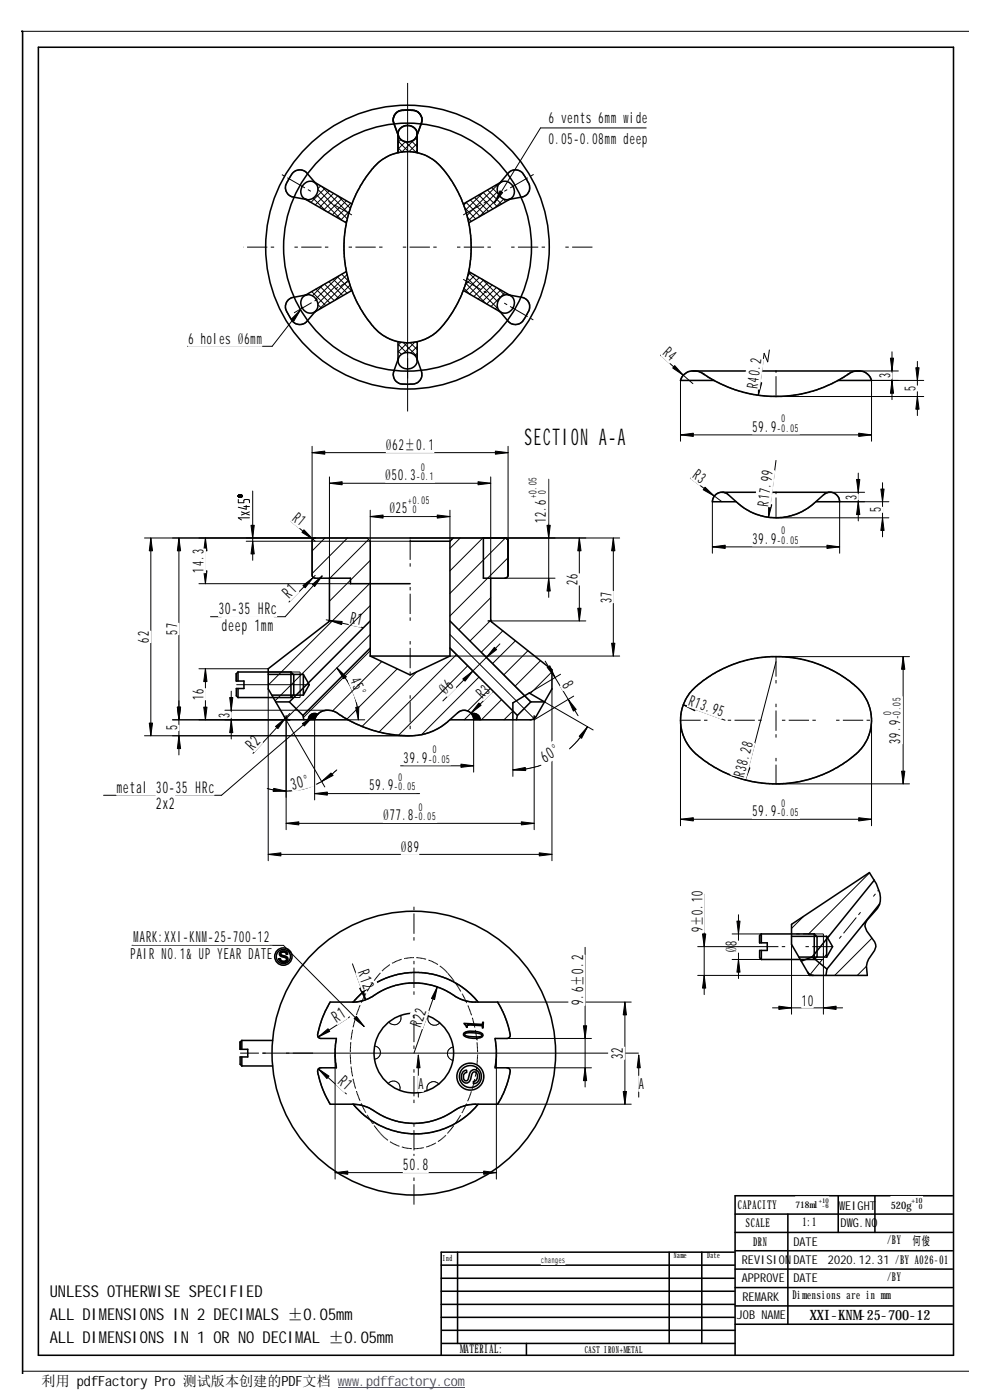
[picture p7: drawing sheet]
<svg xmlns="http://www.w3.org/2000/svg" width="297mm" height="420mm" viewBox="0 0 297 420" stroke-linecap="round" stroke-linejoin="round" font-family="sans-serif">
<g fill="none" stroke="#000" stroke-width=".47">
<path d="M6.3 9.4h.5v402.8M11.5 14.2h274.6v392.5h-274.6zM120.1 38.6l.1-.1a3 3 0 0 1 2.5-.8l1.4 .5a2.4 2.4 0 0 1 .9 2.8 2.4 2.4 0 0 1-2.4 1.6l-1.7-.3a2.45 2.45 0 0 1-1.5-1.9l.2-1.1zM91.2 55.2l1.4-.8h1.1a2.2 2.2 0 0 1 1.7 2l-.1 1.2-.4 .9a2.42 2.42 0 0 1-2.5 1.4 2.42 2.42 0 0 1-2.1-1.9l.1-1.3zM91.4 59.6l12.5 7.3M94.3 54.7l11.3 6.5M94.9 55.2l-3-3.5a3.1 3.1 0 0 0-5 1.6l-.2 .3a3.4 3.4 0 0 0-.2 4.8l1.1 .7 4.5 .8M119.4 45.8l-1.2 .4a13.7 13.7 0 0 0-6.2 4.2l-2.1 2.6-1.8 2.9-2.5 5.3M119.4 45.8h.4a13.5 13.5 0 0 1 13.9 5.9l1 1.3a40.1 40.1 0 0 1 4.3 8.2M119.4 40.1v5.7M119.6 40.9l-1.4-3.9a3 3 0 0 1 3.3-3.9h1.6a3 3 0 0 1 3.3 3.9l-1.4 3.9M125.2 40.1v5.7"/>
<path d="M149.7 55.2l2.7-3.2a2.92 2.92 0 0 1 4.9 .6l.4 .7a4.4 4.4 0 0 1 1 4.1l-.7 1-1 .7-4.6 .8M149.8 55.1l1.1-.7h.9l.9 .3 1.1 1a2.6 2.6 0 0 1-1.5 4.2l-1.4-.3-1.1-1a2.9 2.9 0 0 1 0-3.5zM150.3 54.7l-11.3 6.5M153.2 59.6l-12.6 7.3M103.9 66.9l-.7 6.3 .1 3.7 .6 4.6M105.6 61.2l-1.7 5.7M139 61.2l1.6 5.7M140.6 66.9a37.5 37.5 0 0 1-.6 17.5l-1 2.8M90.9 89.1a2.75 2.75 0 0 1 2.9-.3 2.75 2.75 0 0 1 1.6 2.4l-.1 1.2a2.16 2.16 0 0 1-1.8 1.6l-1.4-.2-1.4-1.3-.4-1.9zM92.1 88.5l-4.1 .7a3.1 3.1 0 0 0-1.5 5.2 4.1 4.1 0 0 0 3.5 3l1.1-.2 .8-.5 3-3.5M103.9 81.5l1.7 5.7M103.9 81.5l-12.5 7.2"/>
<path d="M105.6 87.2l1.3 3.1a30.8 30.8 0 0 0 7.9 10.2l2.2 1.3 2.4 .7M105.6 87.2l-11.3 6.5M139 87.2a32.1 32.1 0 0 1-9.2 13.3l-2.5 1.4a13.1 13.1 0 0 1-7.9 .6M139 87.2l11.3 6.5M140.6 81.5l12.6 7.2M150.3 89.1l1.3-.6h.8a2.79 2.79 0 0 1 2 2.7 2.79 2.79 0 0 1-2 2.6l-1.5 .1a2.74 2.74 0 0 1-.6-4.8zM152.4 88.5l4.2 .7a2.85 2.85 0 0 1 1.8 4.5l-.3 .7a4.1 4.1 0 0 1-3.5 3l-1.2-.2-.7-.5-3-3.5M119.4 102.5v5.7M119.5 107.5l-1.3 3.9M120 106.8l.3-.3a2.83 2.83 0 0 1 3.3-.5 2.83 2.83 0 0 1 1.5 3l-.6 .8-1 .7-1.6 .2-1-.3a2.45 2.45 0 0 1-1.5-1.9l.1-.7zM125.1 107.5l1.3 3.9a3.1 3.1 0 0 1-3.7 3.9 4.6 4.6 0 0 1-3.8-.8 2.98 2.98 0 0 1-.7-3.3M125.2 102.5v5.7"/>
<path d="M208.7 111.3l1.2 .3 1.4 .8M211 112.2l.3 .2M211.3 112.4l2.9 1.8M214.2 114.2h-10a3.9 3.9 0 0 1 3.3-2.9h50.7a3.9 3.9 0 0 1 3.3 2.9h-10.1M254.7 112.2l-.4 .2M257 111.3a12 12 0 0 0-4.8 2.4l-3 1.6-5.1 2-4.5 1.1-4.2 .5a38.2 38.2 0 0 1-17-2.7l-4.2-2M217.1 147.7l1.1 .5 3.1 2.8a17 17 0 0 0 15.7 3.9l1.6-.5a18.1 18.1 0 0 0 5.4-3.1l3.1-2.8 1.5-.8M220.9 150.6h-7.2a2.93 2.93 0 0 1 2.5-2.9h33.2a2.93 2.93 0 0 1 2.5 2.9h-7.1M98.8 173.5v12.9l-18.3 14.3v6.1l4.8 8.3 .8 .8 .9 .1h17.5M111.1 162.4v34.5M123.1 162.4h11.9M135 162.4v34.5"/>
<path d="M136 161.5l-1 .9M145 161.5v12h6.5a.94 .94 0 0 0 .9-.9M147.2 173.5l.1 12.9 18.3 14.6v5.8l-4.8 8.3-.5 .6-.7 .3h-24.6M152.4 172.7v-10.3a.94 .94 0 0 0-.9-.9h-56.9a.94 .94 0 0 0-1 .9v10.2a.94 .94 0 0 0 1 .9h10.6v1.7h17.9M98.8 186.4h.8M111.1 186.4l-24.3 24.3M111.1 194.5l-20.2 20.2M111.1 196.9l12 5.7 11.9-5.7M111.1 196.9h23.9M135 186.4l24.3 24.3M135 194.5l20.2 20.2M146.5 186.4h.7"/>
<path d="M71.4 201.7l-.5 .5v2.2h2.3v2.2h-2.3v2.2l.5 .5M71.4 201.7v2.7M71.4 206.6v2.7M71.4 201.7h15.9M71.4 209.3h15.9M80.5 202.4h10.5M81.6 208.6h9.4M82.7 210.7h4.1M85.9 214.8v1.2M86.8 210.7l4.1 4M87.3 201.7l.8 .8v6l-.8 .8M87.3 201.7v7.6"/>
<path d="M90.9 214.7l.2 1.3M91 202.4l1.8 3.1-1.8 3.1M91 202.4v6.2M94.4 216a4.5 4.5 0 0 1 7.5-1.5 39.1 39.1 0 0 0 16.5 6.1l3.4 .2 3.8-.2a17 17 0 0 0 6.9-2.6l4.8-4.1a2.85 2.85 0 0 1 3.1-.5 2.85 2.85 0 0 1 1.7 2.6M95.3 214.4a1.88 1.88 0 0 0-2.8 1.6M141.5 214.2a1.94 1.94 0 0 1 2.6 1.8M155.2 214.7l-.3 1.3M159.3 210.7l-4.1 4M159.3 210.7h4.1l-4.6-2.7-4.9 2.9v5.1M160.3 214.8v1.2M208.7 206.1l2.3-1.9 2.8-1.8 4.9-2.5a39.5 39.5 0 0 1 8.9-2.5l6.7-.3 5 .5 4.9 1.2 6.2 2.7a26.2 26.2 0 0 1 9.2 7.8 13.4 13.4 0 0 1 1.3 10.6l-1.1 2.7-2.2 3-3.6 3-5.1 3-6.3 2.3-4.1 .9-4.6 .4-5.9-.3a37 37 0 0 1-9.3-2.5l-1.9-.8a29.1 29.1 0 0 1-10.5-8.2 13.5 13.5 0 0 1-1.3-11.8l1.8-3.4zM237.5 277.4l23.4-15.5 2 3.3a7.1 7.1 0 0 1 .4 7.4l-3.2 3.6-.6 1.8 .6 1.4 2.3 3.3 .4 1.4-.4 1.2a7.3 7.3 0 0 0-2.2 7.4h-17.3l-5.4-9.3z"/>
<path d="M262.3 264.1l-18.6 23.1M263.9 271.3l-15.8 19.5M84 285.8a1.37 1.37 0 0 1 2.3 .4v.2h-.4a.76 .76 0 0 0-.9-.7 .76 .76 0 0 0-.7 .8l.4 .2a1.42 1.42 0 0 1 1.7 1.5 1.44 1.44 0 0 1-1.5 .7 1.44 1.44 0 0 1-1.2-1.2h.4a1.04 1.04 0 0 0 1.8 .5 .57 .57 0 0 0-.6-.9l-.3-.1a.98 .98 0 0 1-1-1.4zM228.4 280.3h15.9M228.4 288h15.9M228.4 280.3l-.5 .5v2.2h2.3v2.2h-2.3v2.2l.5 .6M228.4 280.3v2.7M228.4 285.2v2.8M237.5 281h10.5M239.7 287.2h8.3M242.3 291.8l.9 .8 .8 .1M243.7 287.2l4.4 3.6"/>
<path d="M243.7 287.2l-3.3 1.3M244.3 280.3l.9 .8v6l-.9 .9M244.3 280.3v7.7M248 281v6.2M248 281l1.8 3.1-1.8 3.1M248.1 290.8l-.3 1.9M72.6 312.3l-.5 .4v2.2h2.2v2.3h-2.2v2.2l.5 .5M72.6 312.3v2.6M72.6 317.2v2.7M72.6 312.3h9.2M72.6 319.9h9.2M99.1 300.7h7.5a14.1 14.1 0 0 0 7.4-3.1l3.9-1.6a20.7 20.7 0 0 1 13.3 .2l2.8 1.2a17.6 17.6 0 0 0 6.6 3.2l8.7 .1 1.1 1.9a25.4 25.4 0 0 1 2.7 8.3l-.5 .7-.5 .1h-3.6a24.2 24.2 0 0 1 0 8.8h3.6a.96 .96 0 0 1 1 1.1 29.2 29.2 0 0 1-3.8 9.8l-8.7 .2-2.3 .6-2.5 1.4a20.9 20.9 0 0 1-8.6 3.3 22.8 22.8 0 0 1-7.6-.3 24.4 24.4 0 0 1-8.7-4l-2.3-.9-2.4-.3h-7.1l-1.2-2.2a30.1 30.1 0 0 1-2.6-7.6 .96 .96 0 0 1 1-1.1h4.6l-.4-3.4 .1-3.4 .3-2h-4.6a1.24 1.24 0 0 1-.8-2l.1-.4a26.8 26.8 0 0 1 2.9-7.5z"/>
<path d="M106 300.7l2.3-2.4 3.3-2.6 2.6-1.4 3.1-1.3a24 24 0 0 1 10.8-.9l2.9 .6 2.3 .8a22.9 22.9 0 0 1 9.1 6l1.1 1.2M139.2 307.1l5.4 .3 .2-.6h.2l-.1 1.7-.5-.7-3.8-.2h-.4v.7h-.2zM139.3 310a5.7 5.7 0 0 1 5.5 .3l.1 .4a2.67 2.67 0 0 1-3 .9 2.66 2.66 0 0 1-2.8-1.2zM139.5 310.2l1.3-.3 2.4 .1 1.2 .4 .2 .2-.2 .4a8.7 8.7 0 0 1-5-.3zM106 331.4l2.6 2.7 3 2.3 4.5 2.3 2.4 .8a23.9 23.9 0 0 0 11.3 .3l4-1.3 4.1-2.1 3-2.3 2.6-2.7M138.9 321.7l1.1-.5v.7a1.28 1.28 0 0 0-1 1.2 1.28 1.28 0 0 0 1 1.3l.5-.6a2.9 2.9 0 0 1 1.6-2.8 2.11 2.11 0 0 1 1.8 2.1 2.11 2.11 0 0 1-1.8 2.1l-.1-.6a1.49 1.49 0 0 0 1.3-1.4 1.49 1.49 0 0 0-1.1-1.5 2.11 2.11 0 0 0-1 2.1 1.41 1.41 0 0 1-1.6 1.2 1.41 1.41 0 0 1-1.2-1.6l.1-.9zM251.5 358.9v11M262.5 358.9v11M285.8 358.9h-65.2v47.8M132.4 379.7h87.9M137.3 375.8v27.4M200.8 375.8v27.4"/>
<path d="M210.6 375.8v27.4M220.3 375.8h-87.9v30.9M220.6 375.4h65.2M220.6 364.4h65.2M220.6 369.9h65.2M236.4 364.4v33M132.4 395.4h87.9M132.4 391.5h87.9M132.4 387.5h87.9M132.4 383.6h87.9M132.6 399.2h88M220.6 380.9h65.2"/>
<path d="M220.6 386.4h65.2M220.6 391.9h65.2M220.6 397.4h65.2M132.6 403.2h88M157.9 403.2v3.5"/>
<circle cx="122.2" cy="74.2" r="42.6"/>
<circle cx="122.3" cy="74.2" r="37.2"/>
<circle cx="85" cy="287.1" r="2.14"/>
<circle cx="85" cy="287.1" r="2.61"/>
<circle cx="124.1" cy="316.1" r="42.6"/>
<circle cx="124.2" cy="316" r="12"/>
<circle cx="141.1" cy="323.1" r="4.1"/>
<circle cx="141.1" cy="323.1" r="3.3"/>
</g>
<g fill="#fff" stroke="#fff" stroke-width=".3">
<path d="M175.5 403.5h17.2v2.9h-17.2z" fill-rule="evenodd"/>
<path d="M157.4 127.5h30.2v6.9h-30.2z" fill-rule="evenodd"/>
<path d="M86.2 174.2l3.5 3.4-2.5 2.6-3.5-3.4z" fill-rule="evenodd"/>
<path d="M65.6 180.2h17.4v4.9h-17.4z" fill-rule="evenodd"/>
<path d="M66.6 185.1h15.4v4.8h-15.4z" fill-rule="evenodd"/>
<path d="M57.1 164.8h4.5v7.1h-4.5z" fill-rule="evenodd"/>
<path d="M71.4 147.5h3.4v8.5h-3.4z" fill-rule="evenodd"/>
<path d="M90 152.8l2.7 2.1-3 3.6-2.6-2.2z" fill-rule="evenodd"/>
<path d="M116.9 149h12.3v5.7h-12.3z" fill-rule="evenodd"/>
<path d="M115.7 139h14.7v5.7h-14.7z" fill-rule="evenodd"/>
<path d="M115.9 131.2h14.3v4.6h-14.3z" fill-rule="evenodd"/>
<path d="M86.7 232.9l6.9-1.8 1.2 4.6-6.9 1.9z" fill-rule="evenodd"/>
<path d="M75.2 219.7l3.6 3.3-2.5 2.6-3.5-3.3z" fill-rule="evenodd"/>
<path d="M120.4 251.8h5.3v4.6h-5.3z" fill-rule="evenodd"/>
<path d="M115 241.1h16.1v5.7h-16.1z" fill-rule="evenodd"/>
<path d="M105.7 182.7l3.5 .7-1 4.8-3.5-.8z" fill-rule="evenodd"/>
<path d="M130.8 205.6l2.5-2.6 3.5 3.5-2.6 2.5z" fill-rule="evenodd"/>
<path d="M161.3 225.2l6.2-3.6 2.4 4.2-6.2 3.6z" fill-rule="evenodd"/>
<path d="M168.1 205.9l4.2-2.5 .8 1.4-4.1 2.5z" fill-rule="evenodd"/>
<path d="M169.3 172.2h4.6v3.4h-4.6z" fill-rule="evenodd"/>
<path d="M179.5 177.5h4.5v3.4h-4.5z" fill-rule="evenodd"/>
<path d="M121.1 223.8h14.2v5.7h-14.2z" fill-rule="evenodd"/>
<path d="M110.8 232.2h14.2v5.7h-14.2z" fill-rule="evenodd"/>
<path d="M49.1 217.7h4.6v1.5h-4.6z" fill-rule="evenodd"/>
<path d="M57.1 206.7h4.5v3.4h-4.5z" fill-rule="evenodd"/>
<path d="M49.1 187.1h4.6v3.4h-4.6z" fill-rule="evenodd"/>
<path d="M40.7 189.4h4.6v3.4h-4.6z" fill-rule="evenodd"/>
<path d="M64.8 213.8h4.6v1.5h-4.6z" fill-rule="evenodd"/>
<path d="M141.9 207l2.5-2.4 3.2 3.3-2.4 2.3z" fill-rule="evenodd"/>
<path d="M104.6 204.5l4.2-1.8 2.6 6.3-4.3 1.7z" fill-rule="evenodd"/>
<path d="M98.7 303.4l3-2 2.7 4.1-3.1 2z" fill-rule="evenodd"/>
<path d="M104 321.8l2.6 2.4-3.2 3.6-2.6-2.4z" fill-rule="evenodd"/>
<path d="M106.8 292l4.5-1.6 1.9 5.2-4.5 1.7z" fill-rule="evenodd"/>
<path d="M124 301.9l4.6 1.6-1.9 5.2-4.5-1.6z" fill-rule="evenodd"/>
<path d="M125.5 323h1.5v4.5h-1.5z" fill-rule="evenodd"/>
<path d="M182.6 314.3h4.9v3.6h-4.9z" fill-rule="evenodd"/>
<path d="M191.6 323h1.6v4.5h-1.6z" fill-rule="evenodd"/>
<path d="M170.7 286.6h4.8v15.1h-4.8z" fill-rule="evenodd"/>
<path d="M201.3 103.3l2.6 2.3-3 3.4-2.6-2.2z" fill-rule="evenodd"/>
<path d="M224.5 107.2l4.6 .7-1.3 8.9-4.5-.6z" fill-rule="evenodd"/>
<path d="M225.8 124.5h14.1v5.7h-14.1z" fill-rule="evenodd"/>
<path d="M263.1 112h4.5v1.5h-4.5z" fill-rule="evenodd"/>
<path d="M270.7 115.8h4.6v1.5h-4.6z" fill-rule="evenodd"/>
<path d="M225.8 158.1h14.1v5.7h-14.1z" fill-rule="evenodd"/>
<path d="M210 140l2.7 2-2.7 3.7-2.7-2.1z" fill-rule="evenodd"/>
<path d="M227.9 140.7l4.6 .6-1.4 10.8-4.6-.6z" fill-rule="evenodd"/>
<path d="M260.2 152.2h4.6v1.6h-4.6z" fill-rule="evenodd"/>
<path d="M252.9 148.4h4.6v1.5h-4.6z" fill-rule="evenodd"/>
<path d="M207.8 207.7l10.1 3.7-1.5 4.3-10.2-3.7z" fill-rule="evenodd"/>
<path d="M222 222l4.4 1.1-2.7 10.5-4.4-1.1z" fill-rule="evenodd"/>
<path d="M225.8 239.9h14.1v5.7h-14.1z" fill-rule="evenodd"/>
<path d="M265 209.1h5.7v14.1h-5.7z" fill-rule="evenodd"/>
<path d="M35 233.8h29.2v4.8h-29.2z" fill-rule="evenodd"/>
<path d="M46.8 238.7h5.6v4.8h-5.6z" fill-rule="evenodd"/>
<path d="M121 347h7.5v4.9h-7.5z" fill-rule="evenodd"/>
<path d="M162.4 376.9h7.1v2.6h-7.1z" fill-rule="evenodd"/>
<path d="M238.7 359.2h10v3.8h-10z" fill-rule="evenodd"/>
<path d="M243 392.6h36.2v4.2h-36.2z" fill-rule="evenodd"/>
<path d="M40.1 278.8h40.7v4.6h-40.7z" fill-rule="evenodd"/>
<path d="M39.2 284h42.5v4.6h-42.5z" fill-rule="evenodd"/>
<path d="M240.6 297.9h3.4v4.6h-3.4z" fill-rule="evenodd"/>
<path d="M164.7 33.1h29.5v4.5h-29.5z" fill-rule="evenodd"/>
<path d="M164.7 39.2h29.5v4.6h-29.5z" fill-rule="evenodd"/>
<path d="M56.5 99.4h22.1v4.5h-22.1z" fill-rule="evenodd"/>
<path d="M158.6 142.9h5.7v14.2h-5.7z" fill-rule="evenodd"/>
<path d="M217 282.4h4.6v3.4h-4.6z" fill-rule="evenodd"/>
<path d="M206.7 267.4h4.6v12.4h-4.6z" fill-rule="evenodd"/>
<path d="M267.3 359.1h9.5v4.2h-9.5z" fill-rule="evenodd"/>
<path d="M248.4 376.2h18.5v3.6h-18.5z" fill-rule="evenodd"/>
<path d="M273.9 370.5h5.1v3.6h-5.1z" fill-rule="evenodd"/>
<path d="M268.6 376.1h15.9v3.6h-15.9z" fill-rule="evenodd"/>
</g>
<g fill="none" stroke="#000" stroke-width=".3">
<path d="M290.7 9.4h-283.9v402.1h283.9M193.9 38.4h-31.7l-13.8 22.4M94 59.5l3.8 3.8M95 58.5l7.6 7.6M95.5 56.9l8.7 8.8M96.2 55.8l-.7 .7M96.5 56l8.1 8.1M97.5 56.6l-4.2 4.1M98.8 57.3l-4.2 4.2M100.1 58l-4.2 4.2M102.7 59.5l-4.3 4.2M119.4 42.3l3.2 3.2"/>
<path d="M119.4 44.4l1.2 1.2M119.5 40.6l-.1 .1M120.3 41.9l-.9 .8M121.6 42.5l3.3 3.3M121.7 42.5l-2.3 2.2M123.5 42.3l1.7 1.7M124.7 41.5l.5 .5M125.2 41l-4.6 4.6M125.2 43.1l-2.5 2.4M125.2 45.1l-.7 .6M141.1 60l4.2 4.2M142.4 59.3l4.2 4.2"/>
<path d="M143.7 58.5l4.2 4.2M146.3 57l4.2 4.2M147.5 56.3l2.1 2M148.8 55.5l.4 .4M149.2 57.6l-8.7 8.7M149.4 55.4l-9.3 9.2M149.9 58.9l-6.2 6.3M151 59.8l-2.5 2.6M151.1 59.9l.7 .6M92.5 60.1l.5 .5M103.9 60.2l-4.2 4.3M104.1 66.2l-.5 .5"/>
<path d="M104.8 63.4l-2.5 2.6M105.1 62.5l-3.8-3.7-4.1 4.2M105.2 61l-4.2 4.2M139.4 62.4l3.3 3.3M139.8 60.7l4.2 4.2M140.2 60.5l-1.1 1.1M140.3 65.2l1.1 1.2M149.2 62l-4.2-4.2-5.3 5.3M90.1 93l-8.4 10.9h-25.4M93.5 87.5l4.2 4.2M94.8 86.7l4.2 4.3M95.5 91.5l.9 1"/>
<path d="M96.1 86l4.2 4.2M96.9 85.5l-3.1 3.2M97.4 85.3l4.2 4.2M98.7 84.5l4.2 4.2M99.9 83.8l4.2 4.2M101.2 83.1l4.3 4.1M101.8 82.7l-7 7M102.5 82.3l2.2 2.2M103.8 81.5l.2 .2M104.1 82.4l-8.7 8.7M104.6 84l-8.9 8.9M105 85.6l-4.5 4.5"/>
<path d="M105.5 87.1l-.2 .2M139.2 86.5l1.8 1.8M139.7 85l6.1 6.1M140.2 83.4l9 9.1M140.6 81.8l8.7 8.8M141.2 81.8l-.8 .9M142.5 82.6l-2.9 2.9M143.8 83.3l-4.2 4.2M144.5 83.7l5.6 5.5M145.1 84l-4.2 4.3M146.4 84.8l-4.2 4.2M147.7 85.5l-4.2 4.2"/>
<path d="M149 86.3l-4.3 4.2M149.1 92.2l-.5 .5M149.3 86.5l2 1.9M150.1 89.2l-2.8 2.8M150.2 87l-4.2 4.2M151.5 87.8l-1.3 1.4M119.4 105.3l1.1 1.1M119.4 103.3l2.6 2.5M119.4 107.4l.2 .1M119.5 107.6l-.1 .1M120.4 102.7l-1 .9M121 102.8l4.2 4.2"/>
<path d="M122.3 102.9l-2.9 2.8M123.1 102.8l2.1 2.1M124.5 102.7l-3.4 3.3M124.8 102.6l.4 .3M125.2 104l-2 1.9M125.2 106l-.7 .7M198.2 106.6l9.7 8.5M204.2 114.2v18.2M230.8 105l-.5 3.6-1-2.6-1.8 12.6M232.8 119h44.4M257.8 111.3h11.7M267.6 105.6v14.3"/>
<path d="M275.3 108.5v16.2M277.2 114.2h-15.7v18.2M93.6 135.8h58.8M93.6 133.9v38.8M152.4 133.9v38.8M204.2 130.5h57.3M232.8 138.2l-2.2 17M71.4 148.8h.1M71.4 148.9h.1M71.4 148.8v.1M71.4 148.9l.1 .1M71.5 148.7h.1"/>
<path d="M71.5 149h.1M71.5 149v.1M71.5 148.8h-.1M71.5 149l.1 .1M71.5 149.1h.1M71.5 149.9v1h1.7l.1-.9a1.28 1.28 0 0 1 1.5 .2v.7M71.5 148.7v.1M71.5 148.6h.1M71.6 148.6h.1M71.6 148.6l-.1 .1M71.6 149.1h.1M71.6 149.1l.7 .1"/>
<path d="M71.7 148.5h.1M71.7 149.2h.1M71.8 149.2h.1M71.8 148.5h.1M71.9 148.5h.1M71.9 149.2h.1M72 149.2h.1M72 148.5h.1M72.1 149.2h.1M72.1 148.5h.1M72.2 149.2h.1M72.2 148.5h.1"/>
<path d="M72.3 148.5l-.7 .1M72.3 148.5v.1M72.3 149.1h.1M72.3 148.6h.1M72.4 148.6h.1M72.4 149.1l-.1 .1M72.4 148.6v.1M72.4 149.1h.1M72.4 148.7h.1M72.4 153.6l2.4 1M72.4 148.7v.4M72.5 149h.1"/>
<path d="M72.5 148.9h.1M72.5 148.8h.1M72.5 149h-.1M72.5 148.8v.1M73.2 152h1.6M73.9 151.7v1.1l-2.4-.6M74.8 155.4h-3.3l.9 .6M74.8 153.6l-2.4 1M75.8 147.4v20.7M87.2 156.3l7.4 6.1M98.8 145h48.4M98.8 143.1v30.5"/>
<path d="M111.1 155h23.9M111.1 153.1v9.1M135 153.1v9.1M147.2 143.1v30.5M164.6 143.8v35.5M207.1 143.5l9.5 7.1M213.7 150.6v15.4M232.8 155.4h33.9M249.1 147.7h10.3M257.5 142v14.3M264.8 144.9v16.2M266.7 150.6h-14.8v15.4"/>
<path d="M43.3 161.5h66.9M45.3 161.5v59.3M53.7 161.5v65.1M59.7 175.2h45.5M61.6 161.5v13.7M73.9 162.4h37.2M94.6 172.7l-7.9 8M96.6 172.8l-11 12.3h-22.4M97.5 161.5l-3.9 3.9M104.3 161.5l-10.7 10.6M110.6 161.9l-11.8 11.8M111.1 175l-30.6 30.6"/>
<path d="M111.1 168.2l-12.3 12.2M123.1 161.5h62.8M138.1 161.5l-3.1 3M144.9 161.5l-9.9 9.8M147.2 179.4l-9.5 9.6M151.5 173.5h15M151.6 161.5l-16.6 16.6M152.4 167.4l-17.4 17.5M173.8 161.5v24.9M184 161.5v35.4M213.7 164.1h38.2M97.9 186l11 2.3"/>
<path d="M111.1 195.3l-20.1 20M111.1 181.7l-28.6 28.6M114.6 198.5l-14.8 14.9M135 194.5l8.3 8.2M135 196.9h50.9M137 196.4l-23.3 23.3M140.3 199.8l-20.8 20.9M144.6 196l14.7 14.7M147.2 186.4h28.6M147.3 186.1l-6.3 6.3M150 193.3l-17.1 17.1M150.9 189.3l-6.5 6.4"/>
<path d="M154.6 192.3l-6.8 6.8M158.4 195.3l-7.2 7.2M162.2 198.3l-7.6 7.6M163.6 198.4l9.8 16.4M232.8 198.6l-9.2 35.5M232.8 197.1h40.1M271 197.1v38.1M51.8 216h35.2M59.7 200.7h20.8M61.6 200.7v15.3M67.5 213.1h30.6M69.4 207.4v14.4"/>
<path d="M80.5 206.8v51.5M85.6 215.6l11.9 20.6M85.9 216v33M87 214.1l-11.1 12M93.9 215l-27.4 23.7h-35.4M94.4 216v24.1M101 200.4l2.9 3.6 2.1 4a22.1 22.1 0 0 1 1.5 8M104.5 216h4.9M119.2 200.7l-15.1 15.1M125 201.6l-16.4 16.4M142.1 216v15.7M143.7 203.2l-17.2 17.3"/>
<path d="M147.1 206.6l-6.8 6.8M147.7 207.7l-8.4 8.3M150.5 210l-6.1 6M153.9 216v17M153.9 213.4l-2.7 2.6M163.4 210.7h.1M163.4 210.7l14.6 8.4M165.6 206.8v51.5M165.6 201.6l-6.5 6.6M168.2 202.4l-9.4 5.6M172.1 208.9l-11.8 7.1v33M176.3 218.1l-2.3 3.4-3.1 3.2"/>
<path d="M204.2 216.2v31.6M205 211.5l12.6 4.7M261.5 216.2v31.6M43.3 220.8h79.8M94.4 238.2h31.5M101 231.1l-2.2 1.9-2 1.4-3 1.5-2.4 .8-2.5 .5-3.8 .2-2.9-.3-2-.5M120.2 229.8h21.9M162.3 229.7a24.6 24.6 0 0 1-8.4 1.4M232.8 235.2h40.1M80.5 256.4h85.1M85.9 247.1h74.4M204.2 245.9h57.3"/>
<path d="M211.3 268.4v30.1M221.6 274.5v19.2M241.1 275l-3.6 3.6M260.1 276.4l-1.3 1.2M260.9 262l-18.3 18.3M39.6 283.7h45.4l24.3 24.4M105.7 289.3l4 10.8M131.2 296.2l-7 19.9M175.6 284.3v41.9M209.3 292.7h34.7M209.3 284.1h18.6M219.7 288h8.7"/>
<path d="M219.7 280.3h8.7M237.5 283.4v21M247.1 286v18.4M248.8 280.8l-.6 .6M260 289.9l-2.8 2.8M261.6 281.6l-11.2 11.1M100.5 316.1v37.8M104.9 305.2l-9.4 6M112.4 313.9a2.01 2.01 0 0 1 1.7 2 2.01 2.01 0 0 1-1.7 2M120.2 304.8a2.01 2.01 0 0 1-.9 2.5 2.01 2.01 0 0 1-2.6-.6M125.5 316.7v12.6M128.5 304.9a2.01 2.01 0 0 0 .9 2.5 2.01 2.01 0 0 0 2.6-.4"/>
<path d="M136 314.2a2.01 2.01 0 0 0-1.8 2 2.01 2.01 0 0 0 1.8 2M148.9 316.1v37.8M149.3 300.7h40.1M152.1 311.7h25.4M187.5 300.7v30.7M191.6 316.7v12.6M231.8 302.5h21M95.5 320.8l8.4 7.5M116.5 325.2a2.01 2.01 0 0 1 2.6-.5 2.01 2.01 0 0 1 .8 2.5M131.7 325.4a2.01 2.01 0 0 0-2.6-.5 2.01 2.01 0 0 0-.9 2.4M149.3 331.4h40.1M152.1 320.5h25.4"/>
<path d="M100.5 351.9h48.4"/>
</g>
<g fill="none" stroke="#000" stroke-width=".3" stroke-dasharray="71.1 17.3" stroke-linecap="butt">
<path d="M111.1 162.4h12M111.1 162.4l-.9-.9M90 201.7v3.8M90 201.7h-9.5M109 299.6l-.2 .4M109.2 299.3l-.2 .3M109.4 298.9l-.2 .4M109.6 298.5l-.2 .4M109.8 298.2l-.2 .3M110.2 297.4l-.1 .1M110.4 297.1l-.2 .3M110.7 296.7l-.3 .4"/>
<path d="M110.9 296.3l-.2 .4M111.1 296l-.2 .3M111.3 295.6l-.2 .4M111.5 295.3l-.2 .3M111.8 294.9l-.3 .4M112.3 294.3h-.1M112.6 293.9l-.3 .4M112.8 293.6l-.2 .3M113.1 293.2l-.3 .4M113.3 292.9l-.2 .3M113.6 292.6l-.3 .3M113.9 292.3l-.3 .3"/>
<path d="M114.1 292l-.2 .3M114.7 291.3l-.1 .1M115 291l-.3 .3M115.3 290.7l-.3 .3M115.7 290.5l-.4 .2M116 290.2l-.3 .3M116.3 290l-.3 .2M116.7 289.7l-.4 .3M117 289.5l-.3 .2M117.7 289.1h-.1M118.1 288.9l-.4 .2M118.5 288.7l-.4 .2"/>
<path d="M118.9 288.5l-.4 .2M119.3 288.3l-.4 .2M119.6 288.2l-.3 .1M120.1 288l-.5 .2M120.4 287.9l-.3 .1M120.5 287.9h-.1M121.3 287.7h-.1M121.7 287.6l-.4 .1M122.1 287.6h-.4M122.5 287.5l-.4 .1M122.9 287.4l-.4 .1M123.4 287.4h-.5"/>
<path d="M123.8 287.4h-.4M124.2 287.4h-.4M125.1 287.4h-.2M125.5 287.4h-.4M125.9 287.5l-.4-.1M126.3 287.6l-.4-.1M126.7 287.6h-.4M127.1 287.7l-.4-.1M127.6 287.8l-.5-.1M127.8 287.9l-.2-.1M128.7 288.2l-.1-.1M129.2 288.3l-.5-.1"/>
<path d="M129.5 288.5l-.3-.2M129.9 288.7l-.4-.2M130.3 288.9l-.4-.2M130.7 289.1l-.4-.2M131 289.3l-.3-.2M131.4 289.5l-.4-.2M132.1 290l-.1-.1M132.4 290.2l-.3-.2M132.8 290.5l-.4-.3M133.1 290.7l-.3-.2M133.4 291l-.3-.3M133.7 291.3l-.3-.3"/>
<path d="M134 291.6l-.3-.3M134.2 292l-.2-.4M134.5 292.3l-.2-.2M134.8 292.6l-.3-.3M135.1 292.9l-.3-.3M135.3 293.2l-.2-.3M135.6 293.6l-.3-.4M135.8 293.9l-.2-.3M136.1 294.3l-.3-.4M136.2 294.4l-.1-.1M136.8 295.3l-.1-.3M137.1 295.6l-.3-.3"/>
<path d="M137.3 296l-.2-.4M137.5 296.3l-.2-.3M137.8 296.7l-.3-.4M138 297.1l-.2-.4M138.2 297.4l-.2-.3M138.3 297.6l-.1-.2M138.8 298.5l-.2-.3M139 298.9l-.2-.4M139.2 299.3l-.2-.4M139.4 299.6l-.2-.3M247.1 288h-8.1M105.1 315v.4"/>
<path d="M105.1 315.4v.3M105.1 316.4v.3M105.1 316.7v.4M105.1 317.1l.1 .4M105.2 314.2v.4M105.2 314.6l-.1 .4M105.2 317.5v.5M105.2 318v.4M105.2 313.4v.3M105.2 313.7v.5M105.2 318.4v.4M105.2 318.8v.4"/>
<path d="M105.2 312.7v.2M105.2 312.9v.5M105.2 319.2v.2M105.4 311.7l-.1 .3M105.5 311.2l-.1 .5M105.5 310.8v.4M105.5 310.4v.4M105.6 310l-.1 .4M105.7 309.6l-.1 .4M105.8 309v.2M105.8 309.2l-.1 .4M106 307.9l-.1 .4"/>
<path d="M106.1 307.5l-.1 .4M106.2 307.1l-.1 .4M106.3 306.7l-.1 .4M106.4 306.3l-.1 .4M106.6 305.9l-.2 .4M106.7 305.4v.1M106.7 305.5l-.1 .4M107.1 304.3l-.2 .3M107.2 303.9l-.1 .4M107.4 303.5l-.2 .4M107.5 303.1l-.1 .4M107.7 302.7l-.2 .4"/>
<path d="M107.8 302.3l-.1 .4M107.9 301.9l-.1 .4M108 301.7l-.1 .2M108.5 300.8l-.2 .1M108.6 300.4l-.1 .4M108.8 300l-.2 .4M139.6 300l-.2-.4M139.7 300.4l-.1-.4M140 300.8l-.3-.4M140 301v-.2M140.5 301.9l-.1-.1M140.6 302.3l-.1-.4"/>
<path d="M140.8 302.7l-.2-.4M140.9 303.1l-.1-.4M141.1 303.5l-.2-.4M141.2 303.9l-.1-.4M141.4 304.3l-.2-.4M141.5 304.7l-.1-.4M141.7 305.5v-.1M141.9 305.9l-.2-.4M141.9 306.3v-.4M142.1 306.7l-.2-.4M142.2 307.1l-.1-.4M142.3 307.5l-.1-.4"/>
<path d="M142.4 307.9l-.1-.4M142.5 308.4l-.1-.5M142.6 309.2v-.1M142.7 309.6l-.1-.4M142.8 310l-.1-.4M142.8 310.4v-.4M142.9 310.8l-.1-.4M143 311.2l-.1-.4M143 311.7v-.5M143 312.1v-.4M143.1 319.4v-.2M143.1 319.2l.1-.4"/>
<path d="M143.1 312.9v-.1M143.2 318.8v-.4M143.2 313.4l-.1-.5M143.2 318.4v-.4M143.2 318l.1-.5M143.2 314.2v-.5M143.2 313.7v-.3M143.3 317.5v-.4M143.3 317.1v-.4M143.3 315v-.4M143.3 314.6l-.1-.4M143.3 316.7v-.2"/>
<path d="M143.3 315.8v-.4M143.3 315.4v-.4M105.3 320.1l.1 .4M105.4 320.5l.1 .4M105.5 320.9v.4M105.5 321.3v.4M105.5 321.7l.1 .5M105.6 322.2l.1 .3M105.7 322.5l.1 .5M105.9 323.8l.1 .4M106 324.2l.1 .4M106.1 324.6l.1 .4"/>
<path d="M106.2 325l.1 .4M106.3 325.4l.1 .4M106.4 325.8l.2 .4M106.6 326.2l.1 .4M106.7 326.6v.1M106.9 327.4l.2 .4M107.1 327.8l.1 .5M107.2 328.3l.2 .3M107.4 328.6l.1 .4M107.5 329l.2 .4M107.7 329.4l.1 .4M107.8 329.8l.1 .4"/>
<path d="M107.9 330.2l.1 .2M108.4 331.1l.1 .2M108.5 331.3l.1 .4M108.6 331.7l.2 .4M108.8 332.1l.2 .4M109 332.5l.2 .4M109.2 332.9l.2 .3M109.4 333.2l.2 .4M109.6 333.6l.2 .3M110.1 334.6l.1 .1M110.2 334.7l.2 .4M110.4 335.1l.3 .3"/>
<path d="M110.7 335.4l.2 .4M110.9 335.8l.2 .3M111.1 336.1l.2 .4M111.3 336.5l.2 .3M111.5 336.8l.3 .4M112.2 337.8l.1 .1M112.3 337.9l.3 .3M112.6 338.2l.2 .3M112.8 338.5l.3 .4M113.1 338.9l.2 .3M113.3 339.2l.3 .3M113.6 339.5l.3 .4"/>
<path d="M113.9 339.9l.2 .2M134.5 339.9l.3-.4M134.8 339.5l.3-.3M135.1 339.2l.2-.3M135.3 338.9l.3-.4M135.6 338.5l.2-.3M135.8 338.2l.3-.3M136.1 337.9v-.1M136.6 337.2l.2-.4M136.8 336.8l.3-.3M137.1 336.5l.2-.4M137.3 336.1l.2-.3"/>
<path d="M137.5 335.8l.3-.4M137.8 335.4l.2-.3M138 335.1l.2-.4M138.2 334.7v-.1M138.6 334l.2-.4M138.8 333.6l.2-.4M139 333.2l.2-.3M139.2 332.9l.2-.4M139.4 332.5l.2-.4M139.6 332.1l.1-.4M139.7 331.7l.3-.4M140 331.3v-.1"/>
<path d="M140.3 330.5l.2-.3M140.5 330.2l.1-.4M140.6 329.8l.2-.4M140.8 329.4l.1-.4M140.9 329l.2-.4M141.1 328.6l.1-.3M141.2 328.3l.2-.5M141.4 327.8v-.3M141.6 326.8l.1-.2M141.7 326.6l.2-.4M141.9 326.2v-.4M141.9 325.8l.2-.4"/>
<path d="M142.1 325.4l.1-.4M142.2 325l.1-.4M142.3 324.6l.1-.4M142.4 324.2v-.4M142.6 323.1v-.1M142.6 323l.1-.5M142.7 322.5l.1-.3M142.8 322.2v-.5M142.8 321.7l.1-.4M142.9 321.3l.1-.4M143 320.9v-.4M143 320.5v-.3"/>
<path d="M114.1 340.1l.3 .4M114.4 340.5l.3 .3M114.7 340.8l.3 .3M115 341.1l.3 .3M115.3 341.4l.4 .2M115.7 341.6l.3 .3M116 341.9l.3 .3M116.3 342.2h.1M117 342.6l.4 .3M117.4 342.9l.3 .2M117.7 343.1l.4 .2M118.1 343.3l.4 .2"/>
<path d="M118.5 343.5l.4 .1M118.9 343.6l.4 .2M119.3 343.8l.3 .2M119.6 344h.2M120.6 344.2l.3 .1M120.9 344.3l.4 .1M121.3 344.4l.4 .1M121.7 344.5l.4 .1M122.1 344.6h.4M122.5 344.6l.4 .1M122.9 344.7h.5M123.4 344.7h.2"/>
<path d="M124.2 344.8l.4-.1M124.6 344.7h.5M125.1 344.7h.4M125.5 344.7l.4-.1M125.9 344.6h.4M126.3 344.6l.4-.1M126.7 344.5l.4-.1M127.8 344.2h.1M127.9 344.2l.5-.1M128.4 344.1l.3-.1M128.7 344l.5-.2M129.2 343.8l.3-.2"/>
<path d="M129.5 343.6l.4-.1M129.9 343.5l.4-.2M130.3 343.3l.4-.2M130.7 343.1l.1-.1M131.4 342.6l.3-.2M131.7 342.4l.4-.2M132.1 342.2l.3-.3M132.4 341.9l.4-.3M132.8 341.6l.3-.2M133.1 341.4l.3-.3M133.4 341.1l.3-.3M133.7 340.8l.1-.1"/>
<path d="M134.2 340.1l.3-.2"/>
</g>
<path d="M122.3 123.5v-98.6M85.9 215.7l25.2-25.3M92.8 205.5h-21.9M160.3 215.7l-25.3-25.3M78.8 316.1h112.8" fill="none" stroke="#000" stroke-width=".3" stroke-dasharray="143.3 17.3 4.1 17.3" stroke-linecap="butt"/>
<g fill="#000" stroke="#000" stroke-width=".3">
<path d="M150 57.3l.8 .5-2.4 3z" fill-rule="evenodd"/>
<path d="M87.4 95.8l2.7-2.8-1.9 3.4z" fill-rule="evenodd"/>
<path d="M202.4 109.7l2.6 2.9-3.2-2.2z" fill-rule="evenodd"/>
<path d="M227.6 114.8l1 .1-1.1 3.7z" fill-rule="evenodd"/>
<path d="M267.6 114.2l.5 3.8h-.9z" fill-rule="evenodd"/>
<path d="M267.2 107.5h.9l-.5 3.8z" fill-rule="evenodd"/>
<path d="M274.8 110.4h1l-.5 3.8z" fill-rule="evenodd"/>
<path d="M93.6 135.8l3.9-.4v.9z" fill-rule="evenodd"/>
<path d="M148.6 135.4l3.8 .4-3.8 .5z" fill-rule="evenodd"/>
<path d="M204.2 130.5l3.8-.5v1z" fill-rule="evenodd"/>
<path d="M257.6 130l3.9 .5-3.9 .5z" fill-rule="evenodd"/>
<path d="M275.3 119l.5 3.8h-1z" fill-rule="evenodd"/>
<path d="M75.3 157.6h1l-.5 3.9z" fill-rule="evenodd"/>
<path d="M91.2 159l2.7 2.8-3.3-2z" fill-rule="evenodd"/>
<path d="M98.8 145l3.9-.4v.9z" fill-rule="evenodd"/>
<path d="M111.1 155l3.8-.4v.9z" fill-rule="evenodd"/>
<path d="M131.2 154.6l3.8 .4-3.8 .5z" fill-rule="evenodd"/>
<path d="M143.4 144.6l3.8 .4-3.8 .5z" fill-rule="evenodd"/>
<path d="M164.1 157.6h1l-.5 3.9z" fill-rule="evenodd"/>
<path d="M211.5 146.2l2.8 2.7-3.3-1.9z" fill-rule="evenodd"/>
<path d="M230.6 151.4l1 .1-1 3.7z" fill-rule="evenodd"/>
<path d="M257.5 150.6l.5 3.8h-1z" fill-rule="evenodd"/>
<path d="M257 143.9h1l-.5 3.8z" fill-rule="evenodd"/>
<path d="M264.8 155.4l.5 3.8h-1z" fill-rule="evenodd"/>
<path d="M264.3 146.8h1l-.5 3.8z" fill-rule="evenodd"/>
<path d="M45.3 161.5l.5 3.8h-1z" fill-rule="evenodd"/>
<path d="M53.7 161.5l.5 3.8h-1z" fill-rule="evenodd"/>
<path d="M61.6 161.5l.5 3.8h-1z" fill-rule="evenodd"/>
<path d="M61.1 171.3h1l-.5 3.9z" fill-rule="evenodd"/>
<path d="M75.8 162.4l.5 3.8h-1z" fill-rule="evenodd"/>
<path d="M90.9 175.7l3-2.3-2.3 3z" fill-rule="evenodd"/>
<path d="M93.7 175.4l2.9-2.6-2.2 3.2z" fill-rule="evenodd"/>
<path d="M164.6 173.5l.5 3.9h-1z" fill-rule="evenodd"/>
<path d="M173.8 161.5l.5 3.8h-.9z" fill-rule="evenodd"/>
<path d="M184 161.5l.5 3.8h-1z" fill-rule="evenodd"/>
<path d="M213.7 164.1l3.9-.5v1z" fill-rule="evenodd"/>
<path d="M248.1 163.6l3.8 .5-3.8 .5z" fill-rule="evenodd"/>
<path d="M98.8 186.2l3.9 .3-.2 1z" fill-rule="evenodd"/>
<path d="M148.3 194.3l.7 .6-3 2.4z" fill-rule="evenodd"/>
<path d="M173.4 182.5h.9l-.5 3.9z" fill-rule="evenodd"/>
<path d="M183.5 193h1l-.5 3.9z" fill-rule="evenodd"/>
<path d="M44.8 217h1l-.5 3.8z" fill-rule="evenodd"/>
<path d="M53.2 212.2h1l-.5 3.8z" fill-rule="evenodd"/>
<path d="M53.2 212.2h1l-.5 3.8z" fill-rule="evenodd"/>
<path d="M61.6 200.7l.5 3.9h-1z" fill-rule="evenodd"/>
<path d="M61.1 212.2h1l-.5 3.8z" fill-rule="evenodd"/>
<path d="M68.9 209.3h.9l-.4 3.8z" fill-rule="evenodd"/>
<path d="M69.4 216l.4 3.9h-.9z" fill-rule="evenodd"/>
<path d="M82.7 218l2.9-2.5-2.2 3.2z" fill-rule="evenodd"/>
<path d="M90.7 217.2l3.2-2.2-2.6 2.9z" fill-rule="evenodd"/>
<path d="M93 214.7l1.3-.6 1 .3-.9 1.6h-1.9zM141.5 214.2a1.92 1.92 0 0 1 2.6 1.8h-2l-.1-.9z" fill-rule="evenodd"/>
<path d="M101 200.4l2.9 2.7-.8 .6z" fill-rule="evenodd"/>
<path d="M106.7 212.3l1-.2-.2 3.9z" fill-rule="evenodd"/>
<path d="M138.9 203.8l3-2.4-2.4 3z" fill-rule="evenodd"/>
<path d="M143.7 211l.7 .7-3.1 2.3z" fill-rule="evenodd"/>
<path d="M164.2 200.3l.8-.5 1.5 3.5z" fill-rule="evenodd"/>
<path d="M170.5 209.9l2.4 3-.9 .5z" fill-rule="evenodd"/>
<path d="M205 211.5l3.8 .9-.4 .9z" fill-rule="evenodd"/>
<path d="M271 197.1l.5 3.8h-1z" fill-rule="evenodd"/>
<path d="M53.7 220.8l.5 3.9h-1z" fill-rule="evenodd"/>
<path d="M82.1 236.6l3.8 .8-3.9 .1z" fill-rule="evenodd"/>
<path d="M94.4 238.2l3.8-.5v.9z" fill-rule="evenodd"/>
<path d="M96.5 234.5l2.8-2.5 .6 .7z" fill-rule="evenodd"/>
<path d="M138.3 229.3l3.8 .5-3.8 .5z" fill-rule="evenodd"/>
<path d="M153.9 231.1l3.7-.8 .1 1z" fill-rule="evenodd"/>
<path d="M176.3 218.1l-1.8 3.5-.7-.6z" fill-rule="evenodd"/>
<path d="M224.1 230.3l.9 .2-1.4 3.6z" fill-rule="evenodd"/>
<path d="M270.5 231.4h1l-.5 3.8z" fill-rule="evenodd"/>
<path d="M80.5 256.4l3.8-.5v1z" fill-rule="evenodd"/>
<path d="M85.9 247.1l3.8-.5v1z" fill-rule="evenodd"/>
<path d="M156.4 246.6l3.9 .5-3.9 .5z" fill-rule="evenodd"/>
<path d="M161.8 255.9l3.8 .5-3.8 .5z" fill-rule="evenodd"/>
<path d="M204.2 245.9l3.8-.5v1z" fill-rule="evenodd"/>
<path d="M257.6 245.4l3.9 .5-3.9 .5z" fill-rule="evenodd"/>
<path d="M221.1 276.4h.9l-.4 3.9z" fill-rule="evenodd"/>
<path d="M107.9 296.6l.9-.3 .9 3.8z" fill-rule="evenodd"/>
<path d="M131.2 296.2l-.8 3.8-.9-.4z" fill-rule="evenodd"/>
<path d="M211.3 292.7l.5 3.8h-1z" fill-rule="evenodd"/>
<path d="M210.8 280.3h1l-.5 3.8z" fill-rule="evenodd"/>
<path d="M221.6 288l.4 3.8h-.9z" fill-rule="evenodd"/>
<path d="M95.5 311.2l2.9-2.5 .5 .8z" fill-rule="evenodd"/>
<path d="M106.3 305.7l.6-.7 2.4 3.1z" fill-rule="evenodd"/>
<path d="M175 307.8h1l-.4 3.9z" fill-rule="evenodd"/>
<path d="M187.5 300.7l.5 3.9h-1z" fill-rule="evenodd"/>
<path d="M233.7 302l3.8 .5-3.8 .4z" fill-rule="evenodd"/>
<path d="M247.1 302.5l3.8-.5v.9z" fill-rule="evenodd"/>
<path d="M95.5 320.8l3.2 2.2-.6 .7z" fill-rule="evenodd"/>
<path d="M125.5 316.7l.5 3.8h-.9z" fill-rule="evenodd"/>
<path d="M175.6 320.5l.4 3.8h-1z" fill-rule="evenodd"/>
<path d="M187 327.6h1l-.5 3.8z" fill-rule="evenodd"/>
<path d="M191.6 316.7l.5 3.8h-.9z" fill-rule="evenodd"/>
<path d="M100.5 351.9l3.9-.4v.9z" fill-rule="evenodd"/>
<path d="M145.1 351.5l3.8 .4-3.8 .5z" fill-rule="evenodd"/>
</g>
<g fill="none" stroke="#000" stroke-width=".3" stroke-dasharray="6.1 1 1" stroke-linecap="butt">
<path d="M105.6 64.5l-21-12.1M139 64.5l21.1-12.2M177.8 74.2h-104.8M88.2 93.9l16.4-9.5M139 83.8l21 12.2M122.3 113.6v-10.7M232.8 119v-7.7M232.8 155.4v-7.7M123.1 161.9v58.9M232.8 197v38.3M90 209.3v-3.8M90 209.3h-8"/>
<path d="M204.1 216.2h57.4M242.9 292.7l20.8-25.7M247.1 288v-3.9M247.1 280.3v3.8M247.1 280.3h-9.6M249.8 284.1h-21.9M93.9 316.1h-21.8M124.2 361.5v-90.9"/>
</g>
<path d="M101.4 416.3h38.1" fill="none" stroke="#00f" stroke-width=".3"/>
<text font-size="6.9" x="157.4" y="133.4">SECTION A-A</text>
<g font-size="4.9">
<text x="86.8" y="179.8" transform="rotate(-45 86.8 179.8)">R1</text>
<text x="65.6" y="184.4">30-35 HRc</text>
<text x="66.6" y="189.3">deep 1mm</text>
<text x="104.8" y="186.9" transform="rotate(12 104.8 186.9)">R1</text>
<text x="133.8" y="208.6" transform="rotate(-45 133.8 208.6)">Ø6</text>
<text x="168.6" y="205.6" transform="rotate(59 168.6 205.6)">8</text>
<text x="75.9" y="225.3" transform="rotate(-47 75.9 225.3)">R2</text>
<text x="163.4" y="228.9" transform="rotate(-30 163.4 228.9)">60°</text>
<text x="35" y="238">metal 30-35 HRc</text>
<text x="87.8" y="237.1" transform="rotate(-15 87.8 237.1)">30°</text>
<text x="46.8" y="242.9">2x2</text>
<text x="107.3" y="291.8" transform="rotate(70 107.3 291.8)">R12</text>
<text x="175" y="299.7" transform="rotate(-90 175 299.7)">.6±0.2</text>
<text x="175" y="301.7" transform="rotate(-90 175 301.7)">9</text>
<text x="101" y="307" transform="rotate(-33 101 307)">R1</text>
<text x="186.9" y="317.9" transform="rotate(-90 186.9 317.9)">3</text>
<text x="186.9" y="315.9" transform="rotate(-90 186.9 315.9)">2</text>
<text x="101.1" y="325" transform="rotate(42 101.1 325)">R1</text>
<text x="121" y="351.2">50</text>
<text x="124.9" y="351.2">.8</text>
<text x="14.9" y="389.3">UNLESS OTHERWISE SPECIFIED</text>
<text x="14.9" y="396.2">ALL DIMENSIONS IN 2 DECIMALS ±0.05mm</text>
<text x="14.9" y="403.1">ALL DIMENSIONS IN 1 OR NO DECIMAL ±0.05mm</text>
</g>
<text font-size="4.8" x="126.2" y="308.6" transform="rotate(-71 126.2 308.6)">R22</text>
<g font-size="4.6">
<text x="164.7" y="37">6 vents 6mm wide</text>
<text x="164.7" y="43.1">0.05-0.08mm deep</text>
<text x="56.5" y="103.3">6 holes Ø6mm</text>
<text x="198.7" y="106.3" transform="rotate(41 198.7 106.3)">R4</text>
<text x="267.1" y="113.5" transform="rotate(-90 267.1 113.5)">3</text>
<text x="227.2" y="116.7" transform="rotate(-82 227.2 116.7)">R40.2</text>
<text x="274.7" y="117.3" transform="rotate(-90 274.7 117.3)">5</text>
<text x="225.8" y="129.6">59.9</text>
<text x="115.9" y="135.2">Ø62±0.1</text>
<text x="207.6" y="143.2" transform="rotate(37 207.6 143.2)">R3</text>
<text x="115.7" y="144.1">Ø50.3</text>
<text x="257" y="149.9" transform="rotate(-90 257 149.9)">3</text>
<text x="87.5" y="155.9" transform="rotate(39 87.5 155.9)">R1</text>
<text x="116.9" y="154.1">Ø25</text>
<text x="230.5" y="152" transform="rotate(-83 230.5 152)">R17.99</text>
<text x="264.2" y="153.8" transform="rotate(-90 264.2 153.8)">5</text>
<text x="163.8" y="157.1" transform="rotate(-90 163.8 157.1)">12.6</text>
<text x="225.8" y="163.2">39.9</text>
<text x="61.1" y="171.9" transform="rotate(-90 61.1 171.9)">14.3</text>
<text x="173.3" y="175.6" transform="rotate(-90 173.3 175.6)">26</text>
<text x="183.5" y="180.9" transform="rotate(-90 183.5 180.9)">37</text>
<text x="53.2" y="190.5" transform="rotate(-90 53.2 190.5)">57</text>
<text x="44.7" y="192.8" transform="rotate(-90 44.7 192.8)">62</text>
<text x="105.1" y="204.2" transform="rotate(68 105.1 204.2)">45°</text>
<text x="144.8" y="209.8" transform="rotate(-45 144.8 209.8)">R3</text>
<text x="61.1" y="210.1" transform="rotate(-90 61.1 210.1)">16</text>
<text x="68.8" y="215.3" transform="rotate(-90 68.8 215.3)">3</text>
<text x="206.4" y="211.5" transform="rotate(20 206.4 211.5)">R13.95</text>
<text x="53.2" y="219.2" transform="rotate(-90 53.2 219.2)">5</text>
<text x="270.1" y="223.2" transform="rotate(-90 270.1 223.2)">39.9</text>
<text x="121.1" y="228.9">39.9</text>
<text x="110.8" y="237.2">59.9</text>
<text x="225.8" y="245">59.9</text>
<text x="115" y="246.2">Ø77.8</text>
<text x="120.4" y="255.7">Ø89</text>
<text x="210.7" y="279.8" transform="rotate(-90 210.7 279.8)">9±0.10</text>
<text x="39.2" y="287.9">PAIR NO.1&amp; UP YEAR DATE</text>
<text x="40.1" y="282.8">MARK:XXI-KNM-25-700-12</text>
<text x="221" y="285.8" transform="rotate(-90 221 285.8)">Ø</text>
<text x="221" y="283.9" transform="rotate(-90 221 283.9)">8</text>
<text x="240.6" y="301.8">10</text>
<text x="125.5" y="326.9">A</text>
<text x="191.6" y="326.9">A</text>
</g>
<text font-size="4.5" x="223.2" y="233.5" transform="rotate(-75 223.2 233.5)">R38.28</text>
<text font-size="4.3" x="243" y="396.2">XXI-KNM-25-700-12</text>
<text font-size="4.2" x="12.5" y="415.8">利用 pdfFactory Pro 测试版本创建的PDF文档 www.pdffactory.com</text>
<g font-size="3.6">
<text x="221.4" y="362.7">CAPACITY</text>
<text x="251.8" y="363.2">WEIGHT</text>
<text x="223.8" y="368.3">SCALE</text>
<text x="240.7" y="367.8">1:1</text>
<text x="252.2" y="368.3">DWG.NO</text>
<text x="226" y="373.8">DRN</text>
<text x="238" y="373.8">DATE</text>
<text x="266.1" y="373.4">/BY</text>
<text x="273.9" y="373.6">何俊</text>
<text x="222.6" y="379.4">REVISIONDATE</text>
<text x="248.4" y="379.3">2020.12.31</text>
<text x="268.6" y="379.2">/BY A026-01</text>
<text x="222.5" y="384.9">APPROVE</text>
<text x="237.7" y="389.7">Dimensions are in mm</text>
<text x="238" y="384.9">DATE</text>
<text x="266.1" y="384.5">/BY</text>
<text x="221.1" y="395.9">JOB NAME</text>
<text x="222.8" y="390.4">REMARK</text>
<text x="138" y="406.1">MATERIAL:</text>
</g>
<g font-size="3.3">
<text x="233.2" y="129.6">-0.05</text>
<text x="234.5" y="126.7">0</text>
<text x="126.3" y="141.3">0</text>
<text x="125" y="144.1">-0.1</text>
<text x="161" y="149.6" transform="rotate(-90 161 149.6)">+0.05</text>
<text x="163.8" y="148.3" transform="rotate(-90 163.8 148.3)">0</text>
<text x="122.5" y="151.3">+0.05</text>
<text x="123.8" y="154.1">0</text>
<text x="234.5" y="160.4">0</text>
<text x="233.2" y="163.2">-0.05</text>
<text x="267.3" y="214.5" transform="rotate(-90 267.3 214.5)">0</text>
<text x="270.2" y="215.8" transform="rotate(-90 270.2 215.8)">-0.05</text>
<text x="129.9" y="226.1">0</text>
<text x="128.6" y="228.9">-0.05</text>
<text x="118.3" y="237.2">-0.05</text>
<text x="119.6" y="234.4">0</text>
<text x="125.7" y="243.4">0</text>
<text x="233.2" y="245">-0.05</text>
<text x="234.5" y="242.1">0</text>
<text x="124.4" y="246.2">-0.05</text>
</g>
<text font-size="3.1" x="267.3" y="362.9">520g</text>
<text font-size="2.9" x="175.5" y="405.9">CAST IRON+METAL</text>
<text font-size="2.8" x="238.7" y="362.6">718ml</text>
<text font-size="2.6" x="162.4" y="379.1">changes</text>
<g font-size="2.5">
<text x="202.2" y="377.6">Name</text>
<text x="212.1" y="377.7">Date</text>
<text x="132.9" y="378.5">Ind</text>
</g>
<g font-size="2.2">
<text x="273.5" y="361">+10</text>
<text x="275.7" y="362.9">0</text>
</g>
<g font-size="2">
<text x="245.7" y="360.9">+10</text>
<text x="246.7" y="362.6">-6</text>
</g>
</svg>
